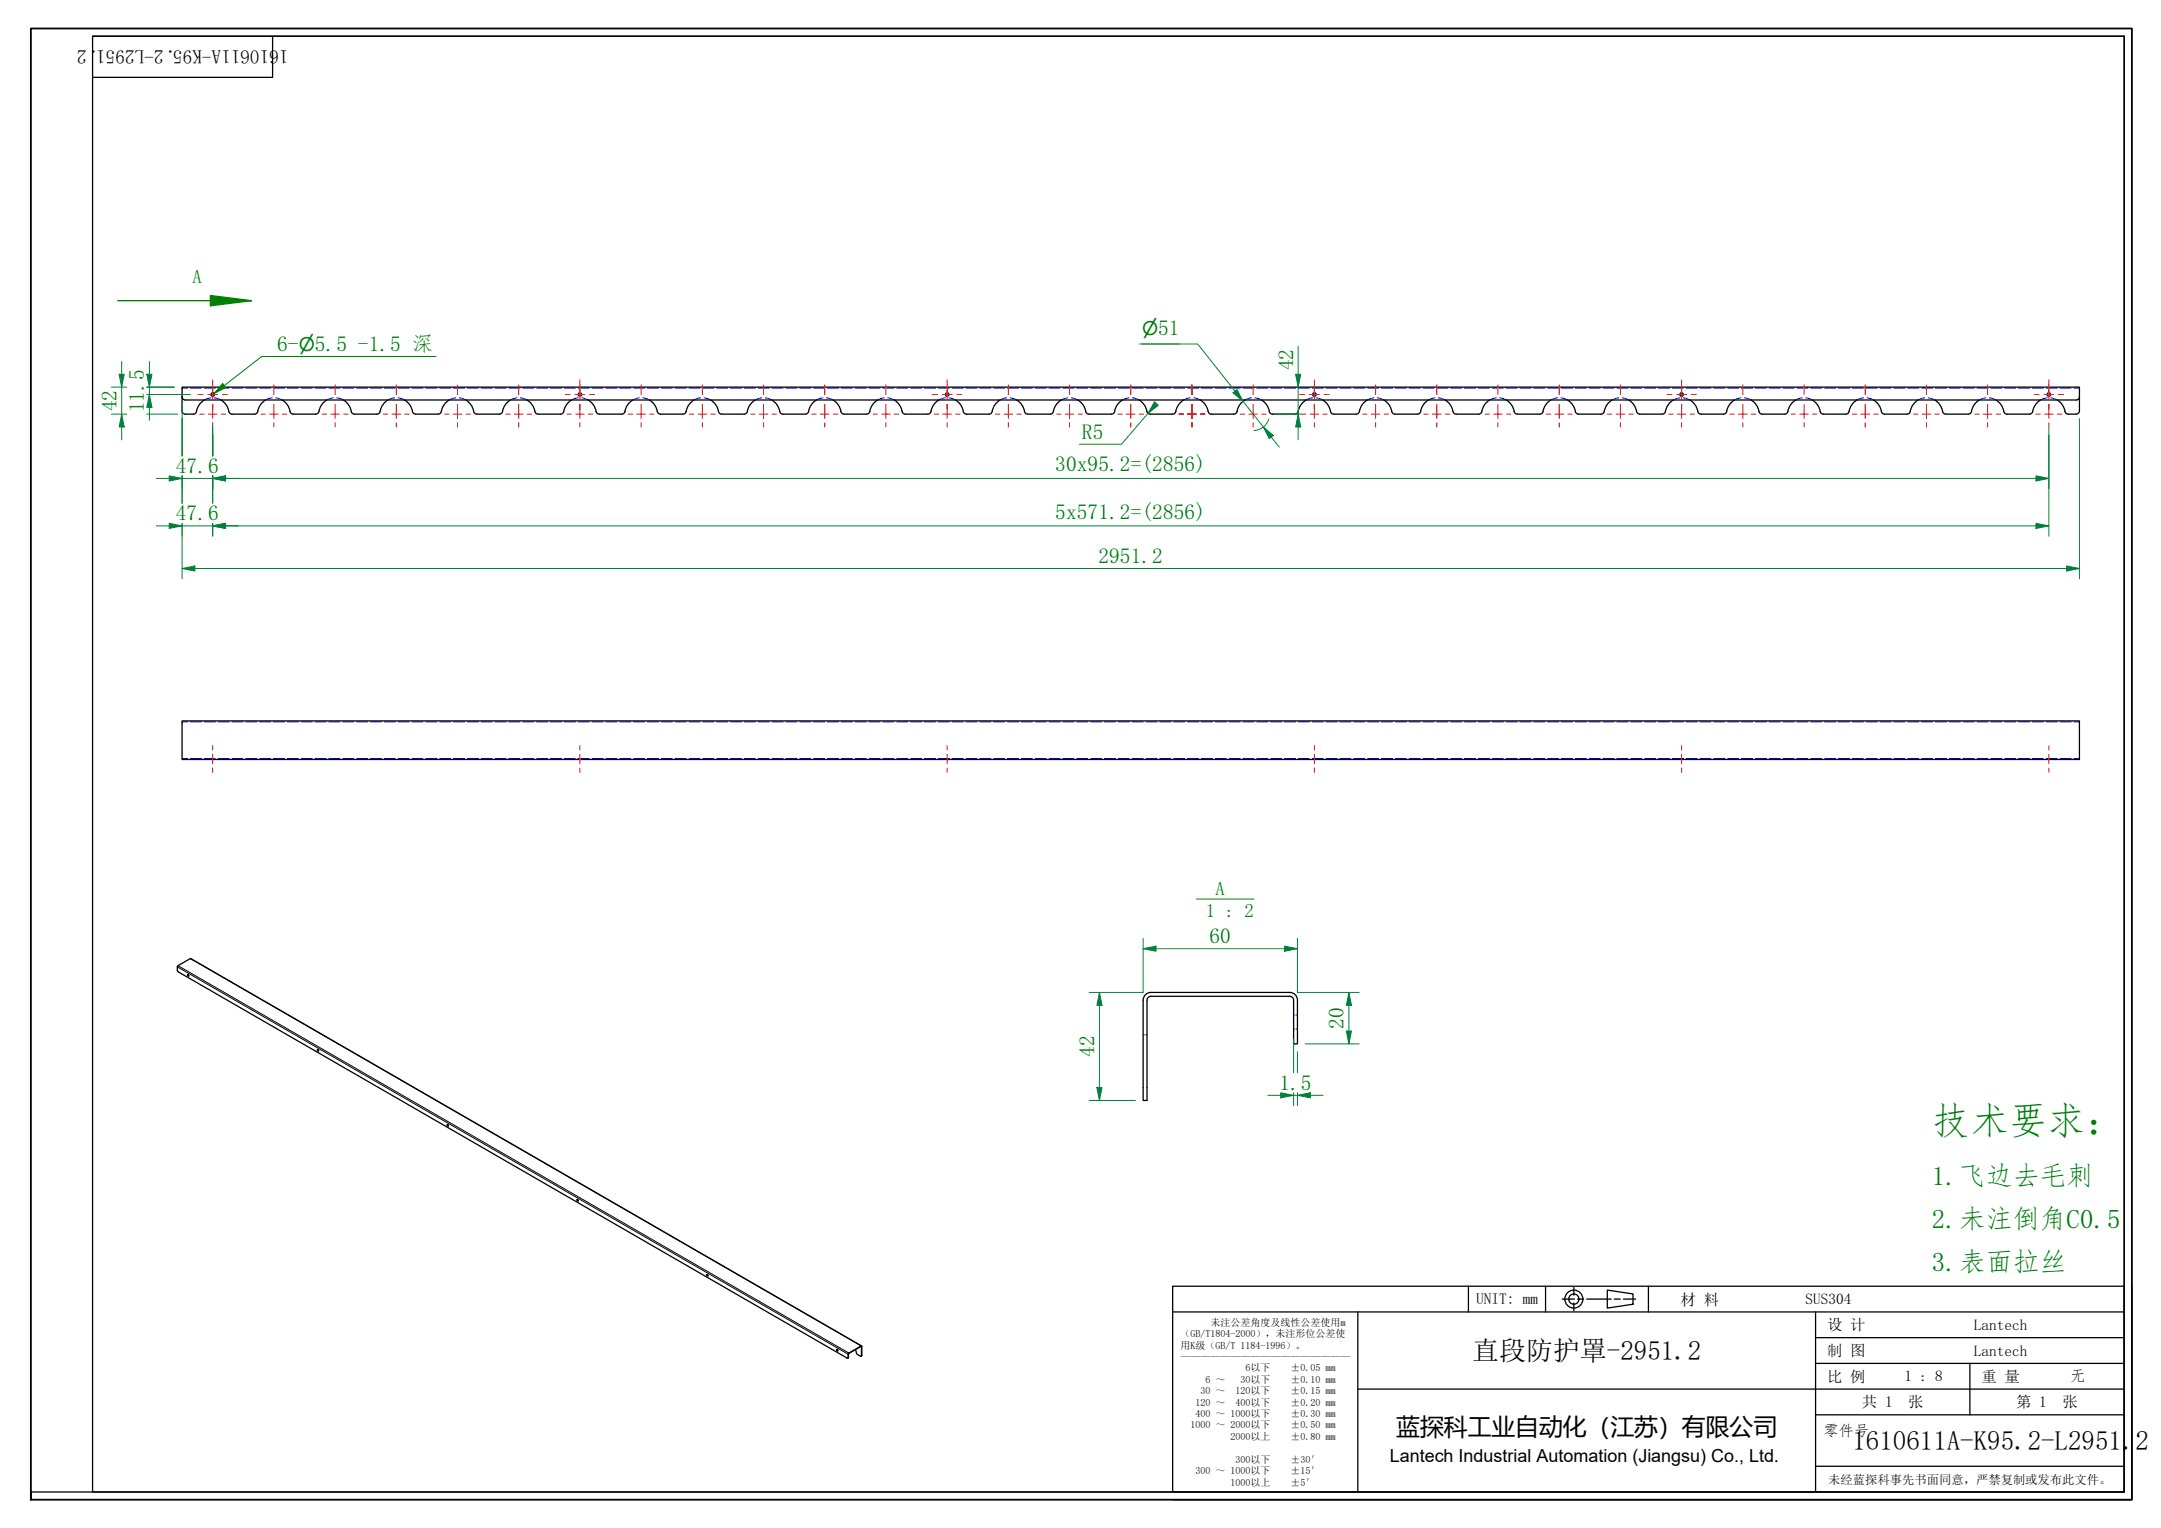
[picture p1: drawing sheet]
<svg xmlns="http://www.w3.org/2000/svg" width="420mm" height="297mm" viewBox="0 0 420 297" stroke-linecap="round" stroke-linejoin="round" font-family="sans-serif">
<g fill="none" stroke="#00f" stroke-width=".19">
<path d="M35.4 75.4h1.1M37 75.4h2.2M39.7 75.4h2.2M41 77.3l-1.3 .5M41.7 77.3l1.3 .5M42.4 75.4h2.2M45.1 75.4h2.1M47.8 75.4h2.1M50.5 75.4h2.1M52.9 77.3l-1.3 .5M53.2 75.4h2.1M53.6 77.3l1.3 .5"/>
<path d="M55.9 75.4h2.1M58.6 75.4h2.1M61.3 75.4h2.1M63.9 75.4h2.2M64.8 77.3l-1.3 .5M65.5 77.3l1.3 .5M66.6 75.4h2.2M69.3 75.4h2.2M72 75.4h2.2M74.7 75.4h2.2M76.7 77.3l-1.3 .5M77.4 77.3l1.3 .5"/>
<path d="M77.4 75.4h2.2M80.1 75.4h2.2M82.8 75.4h2.1M85.5 75.4h2.1M88.2 75.4h2.1M88.6 77.3l-1.3 .5M89.3 77.3l1.3 .5M90.9 75.4h2.1M93.6 75.4h2.1M96.3 75.4h2.1M98.9 75.4h2.2M100.5 77.3l-1.3 .5"/>
<path d="M101.2 77.3l1.3 .5M101.6 75.4h2.2M104.3 75.4h2.2M107 75.4h2.2M109.7 75.4h2.2M112.4 77.3l-1.3 .5M112.4 75.4h2.2M113.1 77.3l1.3 .5M115.1 75.4h2.2M117.8 75.4h2.2M120.5 75.4h2.1M123.2 75.4h2.1"/>
<path d="M124.3 77.3l-1.3 .5M125 77.3l1.3 .5M125.9 75.4h2.1M128.6 75.4h2.1M131.3 75.4h2.1M134 75.4h2.1M136.2 77.3l-1.3 .5M136.6 75.4h2.2M136.9 77.3l1.3 .5M139.3 75.4h2.2M142 75.4h2.2M144.7 75.4h2.2"/>
<path d="M147.4 75.4h2.2M148.1 77.3l-1.3 .5M148.8 77.3l1.3 .5M150.1 75.4h2.2M152.8 75.4h2.2M155.5 75.4h2.1M158.2 75.4h2.1M160 77.3l-1.3 .5M160.7 77.3l1.3 .5M160.9 75.4h2.1M163.6 75.4h2.1M166.3 75.4h2.1"/>
<path d="M169 75.4h2.1M171.7 75.4h2.1M171.9 77.3l-1.3 .5M172.6 77.3l1.3 .5M174.3 75.4h2.2M177 75.4h2.2M179.7 75.4h2.2M182.4 75.4h2.2M183.8 77.3l-1.3 .5M184.5 77.3l1.3 .5M185.1 75.4h2.2M187.8 75.4h2.2"/>
<path d="M190.5 75.4h2.2M193.2 75.4h2.1M195.7 77.3l-1.3 .5M195.9 75.4h2.1M196.4 77.3l1.3 .5M198.6 75.4h2.1M201.3 75.4h2.1M204 75.4h2.1M206.7 75.4h2.1M207.6 77.3l-1.3 .5M208.3 77.3l1.3 .5M209.3 75.4h2.2"/>
<path d="M212 75.4h2.2M214.7 75.4h2.2M217.4 75.4h2.2M219.5 77.3l-1.3 .5M220.1 75.4h2.2M220.2 77.3l1.3 .5M222.8 75.4h2.2M225.5 75.4h2.2M228.2 75.4h2.2M230.9 75.4h2.1M231.4 77.3l-1.3 .5M232.1 77.3l1.3 .5"/>
<path d="M233.6 75.4h2.1M236.3 75.4h2.1M239 75.4h2.1M241.7 75.4h2.1M243.3 77.3l-1.3 .5M244 77.3l1.3 .5M244.4 75.4h2.1M247 75.4h2.2M249.7 75.4h2.2M252.4 75.4h2.2M255.1 75.4h2.2M255.2 77.3l-1.3 .5"/>
<path d="M255.9 77.3l1.3 .5M257.8 75.4h2.2M260.5 75.4h2.2M263.2 75.4h2.2M265.9 75.4h2.2M267.1 77.3l-1.3 .5M267.8 77.3l1.3 .5M268.6 75.4h2.1M271.3 75.4h2.1M274 75.4h2.1M276.7 75.4h2.1M279 77.3l-1.3 .5"/>
<path d="M279.4 75.4h2.1M279.7 77.3l1.3 .5M282.1 75.4h2.1M284.7 75.4h2.2M287.4 75.4h2.2M290.1 75.4h2.2M290.9 77.3l-1.3 .5M291.6 77.3l1.3 .5M292.8 75.4h2.2M295.5 75.4h2.2M298.2 75.4h2.2M300.9 75.4h2.2"/>
<path d="M302.8 77.3l-1.3 .5M303.5 77.3l1.3 .5M303.6 75.4h2.1M306.3 75.4h2.1M309 75.4h2.1M311.7 75.4h2.1M314.4 75.4h2.1M314.7 77.3l-1.3 .5M315.4 77.3l1.3 .5M317.1 75.4h2.1M319.8 75.4h2.1M322.4 75.4h2.2"/>
<path d="M325.1 75.4h2.2M326.6 77.3l-1.3 .5M327.3 77.3l1.3 .5M327.8 75.4h2.2M330.5 75.4h2.2M333.2 75.4h2.2M335.9 75.4h2.2M338.5 77.3l-1.3 .5M338.6 75.4h2.2M339.2 77.3l1.3 .5M341.3 75.4h2.1M344 75.4h2.1"/>
<path d="M346.7 75.4h2.1M349.4 75.4h2.1M350.4 77.3l-1.3 .5M351.1 77.3l1.3 .5M352.1 75.4h2.1M354.8 75.4h2.1M357.4 75.4h2.2M360.1 75.4h2.2M362.3 77.3l-1.3 .5M362.8 75.4h2.2M363 77.3l1.3 .5M365.5 75.4h2.2"/>
<path d="M368.2 75.4h2.2M370.9 75.4h2.2M373.6 75.4h2.2M374.2 77.3l-1.3 .5M374.9 77.3l1.3 .5M376.3 75.4h2.2M379 75.4h2.1M381.7 75.4h2.1M384.4 75.4h2.1M386.1 77.3l-1.3 .5M386.8 77.3l1.3 .5M387.1 75.4h2.1"/>
<path d="M389.8 75.4h2.1M392.5 75.4h2.1M395.1 75.4h2.2M397.8 75.4h2.2M398 77.3l-1.3 .5M398.7 77.3l1.3 .5M400.5 75.4h2.2M403.2 75.4h1.1M35.4 140.3h1.1M35.4 147.5h1.1M37 140.3h2.2M37 147.5h2.2"/>
<path d="M39.7 140.3h2.2M39.7 147.5h2.2M41 147.5h.1M41 147.6h.1M41.7 147.5h.1M41.7 147.6h.1M42.4 140.3h2.2M42.4 147.5h2.2M45.1 140.3h2.1M45.1 147.5h2.1M47.8 140.3h2.1M47.8 147.5h2.1"/>
<path d="M50.5 140.3h2.1M50.5 147.5h2.1M53.2 140.3h2.1M53.2 147.5h2.1M55.9 140.3h2.1M55.9 147.5h2.1M58.6 140.3h2.1M58.6 147.5h2.1M61.3 140.3h2.1M61.3 147.5h2.1M63.9 140.3h2.2M63.9 147.5h2.2"/>
<path d="M66.6 140.3h2.2M66.6 147.5h2.2M69.3 140.3h2.2M69.3 147.5h2.2M72 140.3h2.2M72 147.5h2.2M74.7 140.3h2.2M74.7 147.5h2.2M77.4 140.3h2.2M77.4 147.5h2.2M80.1 140.3h2.2M80.1 147.5h2.2"/>
<path d="M82.8 140.3h2.1M82.8 147.5h2.1M85.5 140.3h2.1M85.5 147.5h2.1M88.2 140.3h2.1M88.2 147.5h2.1M90.9 140.3h2.1M90.9 147.5h2.1M93.6 140.3h2.1M93.6 147.5h2.1M96.3 140.3h2.1M96.3 147.5h2.1"/>
<path d="M98.9 140.3h2.2M98.9 147.5h2.2M101.6 140.3h2.2M101.6 147.5h2.2M104.3 140.3h2.2M104.3 147.5h2.2M107 140.3h2.2M107 147.5h2.2M109.7 140.3h2.2M109.7 147.5h2.2M112.4 147.6h.1M112.4 140.3h2.2"/>
<path d="M113.1 147.5h.1M113.1 147.6h.1M114.6 147.5h-2.2M115.1 140.3h2.2M115.1 147.5h2.2M117.8 140.3h2.2M117.8 147.5h2.2M120.5 140.3h2.1M120.5 147.5h2.1M123.2 140.3h2.1M123.2 147.5h2.1M125.9 140.3h2.1"/>
<path d="M125.9 147.5h2.1M128.6 140.3h2.1M128.6 147.5h2.1M131.3 140.3h2.1M131.3 147.5h2.1M134 140.3h2.1M134 147.5h2.1M136.6 140.3h2.2M136.6 147.5h2.2M139.3 140.3h2.2M139.3 147.5h2.2M142 140.3h2.2"/>
<path d="M142 147.5h2.2M144.7 140.3h2.2M144.7 147.5h2.2M147.4 140.3h2.2M147.4 147.5h2.2M150.1 140.3h2.2M150.1 147.5h2.2M152.8 140.3h2.2M152.8 147.5h2.2M155.5 140.3h2.1M155.5 147.5h2.1M158.2 140.3h2.1"/>
<path d="M158.2 147.5h2.1M160.9 140.3h2.1M160.9 147.5h2.1M163.6 140.3h2.1M163.6 147.5h2.1M166.3 140.3h2.1M166.3 147.5h2.1M169 140.3h2.1M169 147.5h2.1M171.7 140.3h2.1M171.7 147.5h2.1M174.3 140.3h2.2"/>
<path d="M174.3 147.5h2.2M177 140.3h2.2M177 147.5h2.2M179.7 140.3h2.2M179.7 147.5h2.2M182.4 140.3h2.2M182.4 147.5h2.2M183.8 147.5h.1M183.8 147.6h.1M184.5 147.5h.1M184.5 147.6h.1M185.1 140.3h2.2"/>
<path d="M185.1 147.5h2.2M187.8 140.3h2.2M187.8 147.5h2.2M190.5 140.3h2.2M190.5 147.5h2.2M193.2 140.3h2.1M193.2 147.5h2.1M195.9 140.3h2.1M195.9 147.5h2.1M198.6 140.3h2.1M198.6 147.5h2.1M201.3 140.3h2.1"/>
<path d="M201.3 147.5h2.1M204 140.3h2.1M204 147.5h2.1M206.7 140.3h2.1M206.7 147.5h2.1M209.3 140.3h2.2M209.3 147.5h2.2M212 140.3h2.2M212 147.5h2.2M214.7 140.3h2.2M214.7 147.5h2.2M217.4 140.3h2.2"/>
<path d="M217.4 147.5h2.2M220.1 140.3h2.2M220.1 147.5h2.2M222.8 140.3h2.2M222.8 147.5h2.2M225.5 140.3h2.2M225.5 147.5h2.2M228.2 140.3h2.2M228.2 147.5h2.2M230.9 140.3h2.1M230.9 147.5h2.1M233.6 140.3h2.1"/>
<path d="M233.6 147.5h2.1M236.3 140.3h2.1M236.3 147.5h2.1M239 140.3h2.1M239 147.5h2.1M241.7 140.3h2.1M241.7 147.5h2.1M244.4 140.3h2.1M244.4 147.5h2.1M247 140.3h2.2M247 147.5h2.2M249.7 140.3h2.2"/>
<path d="M249.7 147.5h2.2M252.4 140.3h2.2M252.4 147.5h2.2M255.1 140.3h2.2M255.1 147.5h2.2M255.2 147.5h.1M255.2 147.6h.1M255.9 147.5h.1M255.9 147.6h.1M257.8 140.3h2.2M257.8 147.5h2.2M260.5 140.3h2.2"/>
<path d="M260.5 147.5h2.2M263.2 140.3h2.2M263.2 147.5h2.2M265.9 140.3h2.2M265.9 147.5h2.2M268.6 140.3h2.1M268.6 147.5h2.1M271.3 140.3h2.1M271.3 147.5h2.1M274 140.3h2.1M274 147.5h2.1M276.7 140.3h2.1"/>
<path d="M276.7 147.5h2.1M279.4 140.3h2.1M279.4 147.5h2.1M282.1 140.3h2.1M282.1 147.5h2.1M284.7 140.3h2.2M284.7 147.5h2.2M287.4 140.3h2.2M287.4 147.5h2.2M290.1 140.3h2.2M290.1 147.5h2.2M292.8 140.3h2.2"/>
<path d="M292.8 147.5h2.2M295.5 140.3h2.2M295.5 147.5h2.2M298.2 140.3h2.2M298.2 147.5h2.2M300.9 140.3h2.2M300.9 147.5h2.2M303.6 140.3h2.1M303.6 147.5h2.1M306.3 140.3h2.1M306.3 147.5h2.1M309 140.3h2.1"/>
<path d="M309 147.5h2.1M311.7 140.3h2.1M311.7 147.5h2.1M314.4 140.3h2.1M314.4 147.5h2.1M317.1 140.3h2.1M317.1 147.5h2.1M319.8 140.3h2.1M319.8 147.5h2.1M322.4 140.3h2.2M322.4 147.5h2.2M325.1 140.3h2.2"/>
<path d="M325.1 147.5h2.2M326.6 147.5h.1M326.6 147.6h.1M327.3 147.5h.1M327.3 147.6h.1M327.8 140.3h2.2M327.8 147.5h2.2M330.5 140.3h2.2M330.5 147.5h2.2M333.2 140.3h2.2M333.2 147.5h2.2M335.9 140.3h2.2"/>
<path d="M335.9 147.5h2.2M338.6 140.3h2.2M338.6 147.5h2.2M341.3 140.3h2.1M341.3 147.5h2.1M344 140.3h2.1M344 147.5h2.1M346.7 140.3h2.1M346.7 147.5h2.1M349.4 140.3h2.1M349.4 147.5h2.1M352.1 140.3h2.1"/>
<path d="M352.1 147.5h2.1M354.8 140.3h2.1M354.8 147.5h2.1M357.4 140.3h2.2M357.4 147.5h2.2M360.1 140.3h2.2M360.1 147.5h2.2M362.8 140.3h2.2M362.8 147.5h2.2M365.5 140.3h2.2M365.5 147.5h2.2M368.2 140.3h2.2"/>
<path d="M368.2 147.5h2.2M370.9 140.3h2.2M370.9 147.5h2.2M373.6 140.3h2.2M373.6 147.5h2.2M376.3 140.3h2.2M376.3 147.5h2.2M379 140.3h2.1M379 147.5h2.1M381.7 140.3h2.1M381.7 147.5h2.1M384.4 140.3h2.1"/>
<path d="M384.4 147.5h2.1M387.1 140.3h2.1M387.1 147.5h2.1M389.8 140.3h2.1M389.8 147.5h2.1M392.5 140.3h2.1M392.5 147.5h2.1M395.1 140.3h2.2M395.1 147.5h2.2M397.8 140.3h2.2M397.8 147.5h2.2M398 147.5h.1"/>
<path d="M398 147.6h.1M398.7 147.5h.1M398.7 147.6h.1M400.5 140.3h2.2M400.5 147.5h2.2M403.2 140.3h1.1M403.2 147.5h1.1M251.5 197.3h.3M252 197.3h.3M222.3 201.2h.2M222.8 201.2h.2M251.5 200.1h.3"/>
<path d="M252 200.1h.3"/>
</g>
<g fill="none" stroke="#000" stroke-width=".25">
<path d="M35.4 77.1a.63 .63 0 0 0 .6 .7h367.7a.63 .63 0 0 0 .6-.7M43 77.8l.7 .5 .7 1.2a.85 .85 0 0 0 .7 1h4.4a.84 .84 0 0 0 .7-1l.7-1.2 .7-.5M54.9 77.8l.7 .5 .7 1.2a.85 .85 0 0 0 .7 1h4.4a.85 .85 0 0 0 .7-1l.7-1.2 .7-.5M66.8 77.8l.7 .5 .7 1.2a.85 .85 0 0 0 .7 1h4.4a.84 .84 0 0 0 .7-1l.7-1.2 .7-.5M78.7 77.8l.7 .5 .7 1.2a.85 .85 0 0 0 .7 1h4.4a.84 .84 0 0 0 .7-1l.7-1.2 .7-.5M90.6 77.8l.7 .5 .7 1.2a.85 .85 0 0 0 .7 1h4.4a.85 .85 0 0 0 .7-1l.7-1.2 .7-.5M102.5 77.8l.7 .5 .7 1.2a.85 .85 0 0 0 .7 1h4.4a.84 .84 0 0 0 .7-1l.7-1.2 .7-.5M114.4 77.8l.7 .5 .7 1.2a.85 .85 0 0 0 .7 1h4.4a.85 .85 0 0 0 .7-1l.7-1.2 .7-.5M126.3 77.8l.7 .5 .7 1.2a.85 .85 0 0 0 .7 1h4.4a.85 .85 0 0 0 .7-1l.7-1.2 .7-.5M138.2 77.8l.7 .5 .7 1.2a.85 .85 0 0 0 .7 1h4.4a.84 .84 0 0 0 .7-1l.7-1.2 .7-.5M150.1 77.8l.7 .5 .7 1.2a.85 .85 0 0 0 .7 1M158.7 77.8l-.7 .5-.7 1.2a.85 .85 0 0 1-.7 1h-4.4"/>
<path d="M162 77.8l.7 .5 .7 1.2a.85 .85 0 0 0 .7 1h4.4a.84 .84 0 0 0 .7-1l.7-1.2 .7-.5M173.9 77.8l.7 .5 .7 1.2a.85 .85 0 0 0 .7 1h4.4a.84 .84 0 0 0 .7-1l.7-1.2 .7-.5M185.8 77.8l.7 .5 .7 1.2a.85 .85 0 0 0 .7 1h4.4a.85 .85 0 0 0 .7-1l.7-1.2 .7-.5M197.7 77.8l.7 .5 .7 1.2a.85 .85 0 0 0 .7 1h4.4a.84 .84 0 0 0 .7-1l.7-1.2 .7-.5M209.6 77.8l.7 .5 .7 1.2a.85 .85 0 0 0 .7 1h4.4a.84 .84 0 0 0 .7-1l.7-1.2 .7-.5M221.5 77.8l.7 .5 .7 1.2a.85 .85 0 0 0 .7 1h4.4M230.1 77.8l-.7 .5-.7 1.2a.85 .85 0 0 1-.7 1M233.4 77.8l.7 .5 .7 1.2a.85 .85 0 0 0 .7 1h4.4a.84 .84 0 0 0 .7-1l.7-1.2 .7-.5M245.3 77.8l.7 .5 .7 1.2a.85 .85 0 0 0 .7 1h4.4a.85 .85 0 0 0 .7-1l.7-1.2 .7-.5M257.2 77.8l.7 .5 .7 1.2a.85 .85 0 0 0 .7 1h4.4a.85 .85 0 0 0 .7-1l.7-1.2 .7-.5M269.1 77.8l.7 .5 .7 1.2a.85 .85 0 0 0 .7 1h4.4a.84 .84 0 0 0 .7-1l.7-1.2 .7-.5M281 77.8l.7 .5 .7 1.2a.85 .85 0 0 0 .7 1h4.4a.85 .85 0 0 0 .7-1l.7-1.2 .7-.5"/>
<path d="M292.9 77.8l.7 .5 .7 1.2a.85 .85 0 0 0 .7 1h4.4a.85 .85 0 0 0 .7-1l.7-1.2 .7-.5M304.8 77.8l.7 .5 .7 1.2a.85 .85 0 0 0 .7 1h4.4a.84 .84 0 0 0 .7-1l.7-1.2 .7-.5M316.7 77.8l.7 .5 .7 1.2a.85 .85 0 0 0 .7 1h4.4a.85 .85 0 0 0 .7-1l.7-1.2 .7-.5M328.6 77.8l.7 .5 .7 1.2a.85 .85 0 0 0 .7 1h4.4a.84 .84 0 0 0 .7-1l.7-1.2 .7-.5M340.5 77.8l.7 .5 .7 1.2a.85 .85 0 0 0 .7 1h4.4a.84 .84 0 0 0 .7-1l.7-1.2 .7-.5M352.4 77.8l.7 .5 .7 1.2a.85 .85 0 0 0 .7 1h4.4a.85 .85 0 0 0 .7-1l.7-1.2 .7-.5M364.3 77.8l.7 .5 .7 1.2a.85 .85 0 0 0 .7 1h4.4a.84 .84 0 0 0 .7-1l.7-1.2 .7-.5M376.2 77.8l.7 .5 .7 1.2a.85 .85 0 0 0 .7 1h4.4a.85 .85 0 0 0 .7-1l.7-1.2 .7-.5M388.1 77.8l.7 .5 .7 1.2a.85 .85 0 0 0 .7 1h4.4a.85 .85 0 0 0 .7-1l.7-1.2 .7-.5M400 77.8l.7 .5 .7 1.2a.84 .84 0 0 0 .7 1h1.6a.63 .63 0 0 0 .6-.6v-4.6h-368.9v4.6a.63 .63 0 0 0 .6 .6h1.6a.84 .84 0 0 0 .7-1l.7-1.2 .7-.5M35.4 140.1h368.9v7.5h-368.9zM36.5 189.5l.2 .2"/>
<path d="M223.8 192.9h27a1.5 1.5 0 0 1 1.5 1.5v8.5h-.8v-8.5a.75 .75 0 0 0-.7-.7h-27M223.8 192.9a1.5 1.5 0 0 0-1.5 1.5v19.5h.7v-19.5a.75 .75 0 0 1 .8-.7M61.8 204l.1 .3M87 218.6l.2 .3M112.3 233.2l.1 .2M137.5 247.7l.2 .3M162.8 262.3l.1 .3M166.3 262.4l.3 .8 .9 .4-.1-1.9-2.4 1.4-.2 .9M167.5 261.6l-130.4-75.3-2.6 1.6v.7l.2 .4 130 75 .2-.1 .1-.8 2.5-1.4 .1 1.8-.2 .1"/>
<circle cx="41.4" cy="76.7" r=".34"/>
<circle cx="112.8" cy="76.7" r=".34"/>
<circle cx="184.2" cy="76.7" r=".34"/>
<circle cx="255.6" cy="76.7" r=".34"/>
<circle cx="327" cy="76.7" r=".34"/>
<circle cx="398.4" cy="76.7" r=".34"/>
<circle cx="36.6" cy="189.6" r=".15"/>
<circle cx="61.8" cy="204.2" r=".15"/>
<circle cx="87.1" cy="218.8" r=".15"/>
<circle cx="112.3" cy="233.4" r=".15"/>
<circle cx="137.5" cy="247.9" r=".15"/>
<circle cx="162.8" cy="262.5" r=".15"/>
</g>
<path d="M232.6 174.8h11.2" fill="none" stroke="#008000" stroke-width=".19"/>
<path d="M34.5 188l130.5 75.2M34.6 187.7l130.4 75.4M37 186.4l130.6 75.3M165 263.8l-.1 .1M167.6 263.5h-.1" fill="none" stroke="#000" stroke-width=".19"/>
<path d="M40.9 58.5h8" fill="none" stroke="#008000" stroke-width=".25"/>
<path d="M40.9 57.5l8 1-8 .9z" fill="#008000"/>
<path d="M22.9 58.5h18M40.9 57.5l8 1-8 .9z" fill="none" stroke="#008000" stroke-width=".25"/>
<path d="M6 291.5v-1.5v1.5M6 290v-284.5h408.5v286h-408.5" fill="none" stroke="#000" stroke-width=".35"/>
<path d="M18 7h395v283h-395zM18 7h395M53 7v8h-35M413 7v283h-407" fill="none" stroke="#000" stroke-width=".25"/>
<g fill="none" stroke="#000" stroke-width=".25">
<path d="M228 250h185v40h-185zM228 255h185M264 255v35M285.5 250v5M300.5 250v5M303.7 252.5h2.4M306 250.3v1.5M306 253.3v1.5M306.7 252.5h1.2M308.5 252.5h4.8M312.5 250.8l5 .7v2l-5 .8zM313.8 252.5h1.2"/>
<path d="M315.6 252.5h2.4M320.5 250v5M353 255v35M414.5 250v41.5h-186.5M264 270h149M353 275h60M353 265h60M353 260h60M383 265v10M353 285h60"/>
<circle cx="306" cy="252.5" r="1.75"/>
<circle cx="306" cy="252.5" r="1"/>
</g>
<g fill="none" stroke="#f00" stroke-width=".19">
<path d="M41.4 74.8v1.9M41.4 78.6v2.7M53.3 74.8v1.9M53.3 78.6v2.7M65.2 74.8v1.9M65.2 78.6v2.7M77.1 74.8v1.9M77.1 78.6v2.7M89 74.8v1.9M89 78.6v2.7M100.9 74.8v1.9M100.9 78.6v2.7"/>
<path d="M112.8 74.8v1.9M112.8 78.6v2.7M124.7 74.8v1.9M124.7 78.6v2.7M136.6 74.8v1.9M136.6 78.6v2.7M148.5 74.8v1.9M148.5 78.6v2.7M160.4 74.8v1.9M160.4 78.6v2.7M172.3 74.8v1.9M172.3 78.6v2.7"/>
<path d="M184.2 74.8v1.9M184.2 78.6v2.7M196.1 74.8v1.9M196.1 78.6v2.7M208 74.8v1.9M208 78.6v2.7M219.9 74.8v1.9M219.9 78.6v2.7M231.8 74.8v1.9M231.8 78.6v2.7M243.7 74.8v1.9M243.7 78.6v2.7"/>
<path d="M38.9 80.5h.8M40.5 80.5h1.7M41.4 82.2v.8M43 80.5h.9M50.8 80.5h.8M52.4 80.5h1.7M53.3 82.2v.8M54.9 80.5h.9M62.7 80.5h.8M64.3 80.5h1.7M65.2 82.2v.8M66.8 80.5h.9"/>
<path d="M74.6 80.5h.8M76.2 80.5h1.7M77.1 82.2v.8M78.7 80.5h.9M86.5 80.5h.8M88.1 80.5h1.7M89 82.2v.8M90.6 80.5h.9M98.4 80.5h.8M100 80.5h1.7M100.9 82.2v.8M102.5 80.5h.9"/>
<path d="M110.3 80.5h.8M111.9 80.5h1.7M112.8 82.2v.8M114.4 80.5h.9M122.2 80.5h.8M123.8 80.5h1.7M124.7 82.2v.8M126.3 80.5h.9M134.1 80.5h.8M135.7 80.5h1.7M136.6 82.2v.8M138.2 80.5h.9"/>
<path d="M146 80.5h.8M147.6 80.5h1.7M148.5 82.2v.8M150.1 80.5h.9M157.9 80.5h.8M159.5 80.5h1.7M160.4 82.2v.8M162 80.5h.9M169.8 80.5h.8M171.4 80.5h1.7M172.3 82.2v.8M173.9 80.5h.9"/>
<path d="M181.7 80.5h.8M183.3 80.5h1.7M184.2 82.2v.8M185.8 80.5h.9M193.6 80.5h.8M195.2 80.5h1.7M196.1 82.2v.8M197.7 80.5h.9M205.5 80.5h.8M207.1 80.5h1.7M208 82.2v.8M209.6 80.5h.9"/>
<path d="M217.4 80.5h.8M219 80.5h1.7M219.9 82.2v.8M221.5 80.5h.9M229.3 80.5h.8M230.9 80.5h1.7M231.8 82.2v.8M233.4 80.5h.9M241.2 80.5h.8M242.8 80.5h1.7M243.7 82.2v.8M245.3 80.5h.9"/>
</g>
<path d="M222 66.9h7.4M240.1 76l1.6 2" fill="none" stroke="#00803f" stroke-width=".19"/>
<path d="M239.7 76.4l.8-.7 1.2 2.3z" fill="#00803f"/>
<path d="M239.7 76.4l.8-.7 1.2 2.3zM245.6 83l1.6 2" fill="none" stroke="#00803f" stroke-width=".19"/>
<path d="M245.6 83l2 1.7-.8 .6z" fill="#00803f"/>
<path d="M221.5 66.9h11.4l12.7 16.1M224.8 78.5l-1.6 1.9M245.6 83l2 1.7-.8 .6zM246.7 81.5a3.2 3.2 0 0 1-2.9 2.2M247.2 85l1.5 1.9" fill="none" stroke="#00803f" stroke-width=".19"/>
<path d="M224.5 78.1l.7 .7-2 1.6z" fill="#00803f"/>
<path d="M224.5 78.1l.7 .7-2 1.6zM224.8 78.5l-1.2 1.4M223.2 80.4l-5.2 6h-8.1M252.4 80.5v2.5" fill="none" stroke="#00803f" stroke-width=".19"/>
<path d="M252.4 80.5l.5 2.5h-1z" fill="#00803f"/>
<path d="M252.4 72.8v2.5M252.4 80.5l.5 2.5h-1z" fill="none" stroke="#00803f" stroke-width=".19"/>
<path d="M251.9 72.8h1l-.5 2.5z" fill="#00803f"/>
<path d="M251.9 72.8h1l-.5 2.5zM252.4 67.3v5.5M252.4 75.3v5.2M247.7 80.5h5.4M252.4 83v2.5M262.3 200.4v2.5" fill="none" stroke="#00803f" stroke-width=".19"/>
<path d="M261.8 200.4h1l-.5 2.5z" fill="#00803f"/>
<path d="M262.3 192.9v2.5M261.8 200.4h1l-.5 2.5z" fill="none" stroke="#00803f" stroke-width=".19"/>
<path d="M262.3 192.9l.5 2.5h-1z" fill="#00803f"/>
<path d="M252.3 192.9h12M262.3 192.9l.5 2.5h-1zM262.3 195.4v5M213.8 211.4v2.5M253.8 202.9h10.5" fill="none" stroke="#00803f" stroke-width=".19"/>
<path d="M213.3 211.4h1l-.5 2.5z" fill="#00803f"/>
<path d="M213.8 192.9v2.5M213.3 211.4h1l-.5 2.5z" fill="none" stroke="#00803f" stroke-width=".19"/>
<path d="M213.8 192.9l.5 2.5h-1z" fill="#00803f"/>
<path d="M211.8 192.9h10.5M213.8 192.9l.5 2.5h-1zM213.8 195.4v16M222.3 184.4h2.5M211.8 213.9h9" fill="none" stroke="#00803f" stroke-width=".19"/>
<path d="M222.3 184.4l2.5-.5v1z" fill="#00803f"/>
<path d="M222.3 184.4l2.5-.5v1zM249.8 184.4h2.5" fill="none" stroke="#00803f" stroke-width=".19"/>
<path d="M249.8 183.9l2.5 .5-2.5 .5z" fill="#00803f"/>
<path d="M32.9 93h2.5M222.3 182.4v10.5M224.8 184.4h25M249.8 183.9l2.5 .5-2.5 .5zM252.3 182.4v10.5" fill="none" stroke="#00803f" stroke-width=".19"/>
<g fill="none" stroke="#f00" stroke-width=".19">
<path d="M38.5 76.7h1M40.4 76.7h1.9M41.4 73.8v1M41.4 75.7v1.9M41.4 78.6v.9M43.2 76.7h1M252.7 76.7h1M254.6 76.7h1.9M255.6 73.8v3.8M255.6 78.6v2.7M257.4 76.7h1M267.5 74.8v1.9"/>
<path d="M267.5 78.6v2.7M279.4 74.8v1.9M279.4 78.6v2.7M291.3 74.8v1.9M291.3 78.6v2.7M303.2 74.8v1.9M303.2 78.6v2.7M315.1 74.8v1.9M315.1 78.6v2.7M324.1 76.7h1M326 76.7h1.9M327 73.8v3.8"/>
<path d="M327 78.6v2.7M328.8 76.7h1M338.9 74.8v1.9M338.9 78.6v2.7M350.8 74.8v1.9M350.8 78.6v2.7M362.7 74.8v1.9M362.7 78.6v2.7M374.6 74.8v1.9M374.6 78.6v2.7M386.5 74.8v1.9M386.5 78.6v2.7"/>
<path d="M395.5 76.7h1M397.4 76.7h1.9M398.4 73.8v3.8M398.4 78.6v2.7M400.2 76.7h1M253.1 80.5h.8M254.7 80.5h1.7M255.6 82.2v.8M257.2 80.5h.9M265 80.5h.8M266.6 80.5h1.7M267.5 82.2v.8"/>
<path d="M269.1 80.5h.9M276.9 80.5h.8M278.5 80.5h1.7M279.4 82.2v.8M281 80.5h.9M288.8 80.5h.8M290.4 80.5h1.7M291.3 82.2v.8M292.9 80.5h.9M300.7 80.5h.8M302.3 80.5h1.7M303.2 82.2v.8"/>
<path d="M304.8 80.5h.9M312.6 80.5h.8M314.2 80.5h1.7M315.1 82.2v.8M316.7 80.5h.9M324.5 80.5h.8M326.1 80.5h1.7M327 82.2v.8M328.6 80.5h.9M336.4 80.5h.8M338 80.5h1.7M338.9 82.2v.8"/>
<path d="M340.5 80.5h.9M348.3 80.5h.8M349.9 80.5h1.7M350.8 82.2v.8M352.4 80.5h.9M360.2 80.5h.8M361.8 80.5h1.7M362.7 82.2v.8M364.3 80.5h.9M372.1 80.5h.8M373.7 80.5h1.7M374.6 82.2v.8"/>
<path d="M376.2 80.5h.9M384 80.5h.8M385.6 80.5h1.7M386.5 82.2v.8M388.1 80.5h.9M395.9 80.5h.8M397.5 80.5h1.7M398.4 82.2v.8M400 80.5h.9"/>
</g>
<path d="M32.9 92.5l2.5 .5-2.5 .5z" fill="#00803f"/>
<path d="M32.9 92.5l2.5 .5-2.5 .5zM41.4 93h2.5" fill="none" stroke="#00803f" stroke-width=".19"/>
<path d="M41.4 93l2.5-.5v1z" fill="#00803f"/>
<path d="M30.4 93h2.5M35.4 93h11M35.4 81.4v7.2M35.4 92.5v2.5M41.4 93l2.5-.5v1zM41.4 84.5v4.1M41.4 92.5v2.5" fill="none" stroke="#00803f" stroke-width=".19"/>
<path d="M41.4 93l2.5-.5v1z" fill="#00803f"/>
<path d="M41.4 93l2.5-.5v1zM395.9 93h2.5" fill="none" stroke="#00803f" stroke-width=".19"/>
<path d="M395.9 92.5l2.5 .5-2.5 .5z" fill="#00803f"/>
<path d="M41.4 84.5v4.1M41.4 92.5v2.5M43.9 93h352M395.9 92.5l2.5 .5-2.5 .5zM398.4 84.5v10.5M35.4 110.5h2.5" fill="none" stroke="#00803f" stroke-width=".19"/>
<path d="M35.4 110.5l2.5-.5v1z" fill="#00803f"/>
<path d="M35.4 110.5l2.5-.5v1zM401.8 110.5h2.5" fill="none" stroke="#00803f" stroke-width=".19"/>
<path d="M401.8 110l2.5 .5-2.5 .5z" fill="#00803f"/>
<path d="M23.7 80.5v2.5M35.4 81.4v7.2M35.4 92.5v5.3M404.3 81.4v31.1M35.4 101.7v10.8M37.9 110.5h363.9M401.8 110l2.5 .5-2.5 .5z" fill="none" stroke="#00803f" stroke-width=".19"/>
<path d="M23.7 80.5l.5 2.5h-1z" fill="#00803f"/>
<path d="M23.7 72.8v2.5M23.7 80.5l.5 2.5h-1z" fill="none" stroke="#00803f" stroke-width=".19"/>
<path d="M23.2 72.8h1l-.5 2.5z" fill="#00803f"/>
<path d="M21.7 75.3h2.9M23.2 72.8h1l-.5 2.5zM23.7 70.3v2.5M23.7 75.3v5.2M28.5 75.3h5.4M21.7 80.5h2.9M23.7 83v2.5M28.5 80.5h6M249 212.9h2.5" fill="none" stroke="#00803f" stroke-width=".19"/>
<path d="M249 212.4l2.5 .5-2.5 .5z" fill="#00803f"/>
<path d="M249 212.4l2.5 .5-2.5 .5zM252.3 212.9h2.5" fill="none" stroke="#00803f" stroke-width=".19"/>
<path d="M252.3 212.9l2.5-.5v1z" fill="#00803f"/>
<path d="M32.9 102.2h2.5M246.5 212.9h2.5M251.5 212.9h.8M251.5 201.9v6.6M251.5 212.4v2.5M252.3 212.9l2.5-.5v1zM252.3 204.4v4.1M252.3 212.4v2.5M254.8 212.9h2.5" fill="none" stroke="#00803f" stroke-width=".19"/>
<path d="M109.9 76.7h1M111.8 76.7h1.9M112.8 73.8v1M112.8 75.7v1.9M112.8 78.6v.9M114.6 76.7h1M181.3 76.7h1M183.2 76.7h1.9M184.2 73.8v1M184.2 75.7v1.9M184.2 78.6v.9M186 76.7h1" fill="none" stroke="#f00" stroke-width=".19"/>
<path d="M32.9 101.7l2.5 .5-2.5 .5z" fill="#00803f"/>
<path d="M32.9 101.7l2.5 .5-2.5 .5zM41.4 102.2h2.5" fill="none" stroke="#00803f" stroke-width=".19"/>
<path d="M41.4 102.2l2.5-.5v1z" fill="#00803f"/>
<path d="M35.4 78.6v10M35.4 92.5v5.3M41.4 83v5.6M41.4 92.5v5.3M30.4 102.2h2.5M35.4 102.2h11M35.4 101.7v2.5M41.4 102.2l2.5-.5v1zM41.4 101.7v2.5" fill="none" stroke="#00803f" stroke-width=".19"/>
<path d="M41.4 102.2l2.5-.5v1z" fill="#00803f"/>
<path d="M41.4 102.2l2.5-.5v1zM395.9 102.2h2.5" fill="none" stroke="#00803f" stroke-width=".19"/>
<path d="M395.9 101.7l2.5 .5-2.5 .5z" fill="#00803f"/>
<path d="M41.4 83v5.6M41.4 92.5v5.3M398.4 83v21.2M41.4 101.7v2.5M43.9 102.2h352M395.9 101.7l2.5 .5-2.5 .5z" fill="none" stroke="#00803f" stroke-width=".19"/>
<path d="M231.8 74.8v1.9M231.8 78.6v2.7M229.3 80.5h.8M230.9 80.5h1.7M231.8 82.2v.8M233.4 80.5h.9" fill="none" stroke="#f00" stroke-width=".19"/>
<g fill="none" stroke="#f00" stroke-width=".19">
<path d="M41.4 145v.8M41.4 146.6v.9M41.4 147.6v.9M41.4 149.3v.8M112.8 145v.8M112.8 146.6v.9M112.8 147.6v.9M112.8 149.3v.8M184.2 145v.8M184.2 146.6v.9M184.2 147.6v.9M184.2 149.3v.8"/>
<path d="M255.6 145v.8M255.6 146.6v.9M255.6 147.6v.9M255.6 149.3v.8M327 145v.8M327 146.6v.9M327 147.6v.9M327 149.3v.8M398.4 145v.8M398.4 146.6v.9M398.4 147.6v.9M398.4 149.3v.8"/>
</g>
<path d="M43.6 75l-2 1.5M53.9 69.3h30.4" fill="none" stroke="#008000" stroke-width=".19"/>
<path d="M43.3 74.6l.6 .7-2.3 1.2z" fill="#008000"/>
<path d="M43.3 74.6l.6 .7-2.3 1.2zM84.8 69.3h-33.9l-7.3 5.7" fill="none" stroke="#008000" stroke-width=".19"/>
<path d="M29 72.8v2.5" fill="none" stroke="#00803f" stroke-width=".19"/>
<path d="M28.5 72.8h1l-.5 2.5z" fill="#00803f"/>
<path d="M28.5 72.8h1l-.5 2.5zM29 76.7v2.5" fill="none" stroke="#00803f" stroke-width=".19"/>
<path d="M29 76.7l.5 2.5h-1z" fill="#00803f"/>
<path d="M28.5 75.3h5.4M28.5 76.7h8.5M29 76.7l.5 2.5h-1zM29 70.3v2.5M29 75.3v1.4M29 79.2v2.5" fill="none" stroke="#00803f" stroke-width=".19"/>
<text font-size="7.5" fill="#008000" x="375.6" y="220.4">技术要求：</text>
<g font-size="5.2" fill="#008000">
<text x="375.6" y="230.3">1.飞边去毛刺</text>
<text x="375.6" y="238.7">2.未注倒角C0.5</text>
<text x="375.6" y="247.1">3.表面拉丝</text>
</g>
<g font-size="5.2">
<text x="286.2" y="264.4">直段防护罩-2951.2</text>
<text x="360.2" y="281.9">1610611A-K95.2-L2951.</text>
<text x="415.2" y="281.9">2</text>
</g>
<text font-size="4.6" x="271.5" y="279">蓝探科工业自动化（江苏）有限公司</text>
<g font-size="4.2" fill="#008000">
<text x="225.2" y="65.1">51</text>
<text x="53.9" y="68.2">6-</text>
<text x="61.2" y="68.2">5.5 -1.5 深</text>
<text x="251.4" y="72" transform="rotate(-90 251.4 72)">42</text>
<text x="22.7" y="80" transform="rotate(-90 22.7 80)">42</text>
<text x="28" y="80.2" transform="rotate(-90 28 80.2)">11.5</text>
<text x="210.4" y="85.3">R5</text>
<text x="34.2" y="92">47.6</text>
<text x="205.2" y="91.6">30x95.2=(2856)</text>
<text x="34.2" y="101.2">47.6</text>
<text x="205.2" y="100.8">5x571.2=(2856)</text>
<text x="213.6" y="109.5">2951.2</text>
<text x="235.2" y="183.4">60</text>
<text x="261.2" y="200" transform="rotate(-90 261.2 200)">20</text>
<text x="212.8" y="205.5" transform="rotate(-90 212.8 205.5)">42</text>
<text x="248.7" y="211.9">1.5</text>
</g>
<g font-size="3.7">
<text x="52.3" y="9.7" transform="rotate(180 52.3 9.7)">10611A-K95.2-L2951.2</text>
<text x="56.1" y="9.7" transform="rotate(180 56.1 9.7)">16</text>
</g>
<g font-size="3.7" fill="#008000">
<text x="37.4" y="55">A</text>
<text x="222" y="65.1">⌀</text>
<text x="58.1" y="68.2">⌀</text>
<text x="236.3" y="173.9">A</text>
<text x="234.4" y="178.2">1 : 2</text>
</g>
<text font-size="3.5" x="270.2" y="284.2">Lantech Industrial Automation (Jiangsu) Co., Ltd.</text>
<g font-size="3">
<text x="287" y="253.6">UNIT: mm</text>
<text x="326.8" y="253.6">材 料</text>
<text x="351" y="253.5">SUS304</text>
<text x="355.3" y="263.6">制 图</text>
<text x="355.3" y="258.6">设 计</text>
<text x="383.8" y="258.6">Lantech</text>
<text x="383.8" y="263.6">Lantech</text>
<text x="355.3" y="268.6">比 例</text>
<text x="370.3" y="268.5">1 : 8</text>
<text x="385.3" y="268.6">重 量</text>
<text x="402.5" y="268.5">无</text>
<text x="362" y="273.6">共 1</text>
<text x="371" y="273.6">张</text>
<text x="392" y="273.6">第 1</text>
<text x="401" y="273.6">张</text>
<text x="354.5" y="279.1">零件号</text>
</g>
<text font-size="2.4" x="355.5" y="288.4">未经蓝探科事先书面同意，严禁复制或发布此文件。</text>
<g font-size="1.9">
<text x="235.3" y="257.7">未注公差角度及线性公差使用m</text>
<text x="229.5" y="259.9">（GB/T1804-2000），未注形位公差使</text>
<text x="229.5" y="262.2">用K级（GB/T 1184-1996）。</text>
<text x="229.5" y="264.4">—————————————————</text>
<text x="234.4" y="268.8">6 ～</text>
<text x="241.2" y="268.8">30以下</text>
<text x="242.1" y="266.6">6以下</text>
<text x="250.9" y="266.6">±0.05 mm</text>
<text x="250.9" y="268.8">±0.10 mm</text>
<text x="232.4" y="273.3">120 ～</text>
<text x="232.4" y="275.5">400 ～ 1000以下</text>
<text x="233.4" y="271">30 ～</text>
<text x="240.2" y="271">120以下</text>
<text x="240.2" y="273.3">400以下</text>
<text x="250.9" y="271">±0.15 mm</text>
<text x="250.9" y="273.3">±0.20 mm</text>
<text x="250.9" y="275.5">±0.30 mm</text>
<text x="231.4" y="277.7">1000 ～ 2000以下</text>
<text x="239.2" y="279.9">2000以上</text>
<text x="250.9" y="277.7">±0.50 mm</text>
<text x="250.9" y="279.9">±0.80 mm</text>
<text x="232.4" y="286.6">300 ～ 1000以下</text>
<text x="240.2" y="284.3">300以下</text>
<text x="250.9" y="284.3">±30′</text>
<text x="250.9" y="286.6">±15′</text>
<text x="239.2" y="288.8">1000以上</text>
<text x="250.9" y="288.8">±5′</text>
</g>
</svg>
